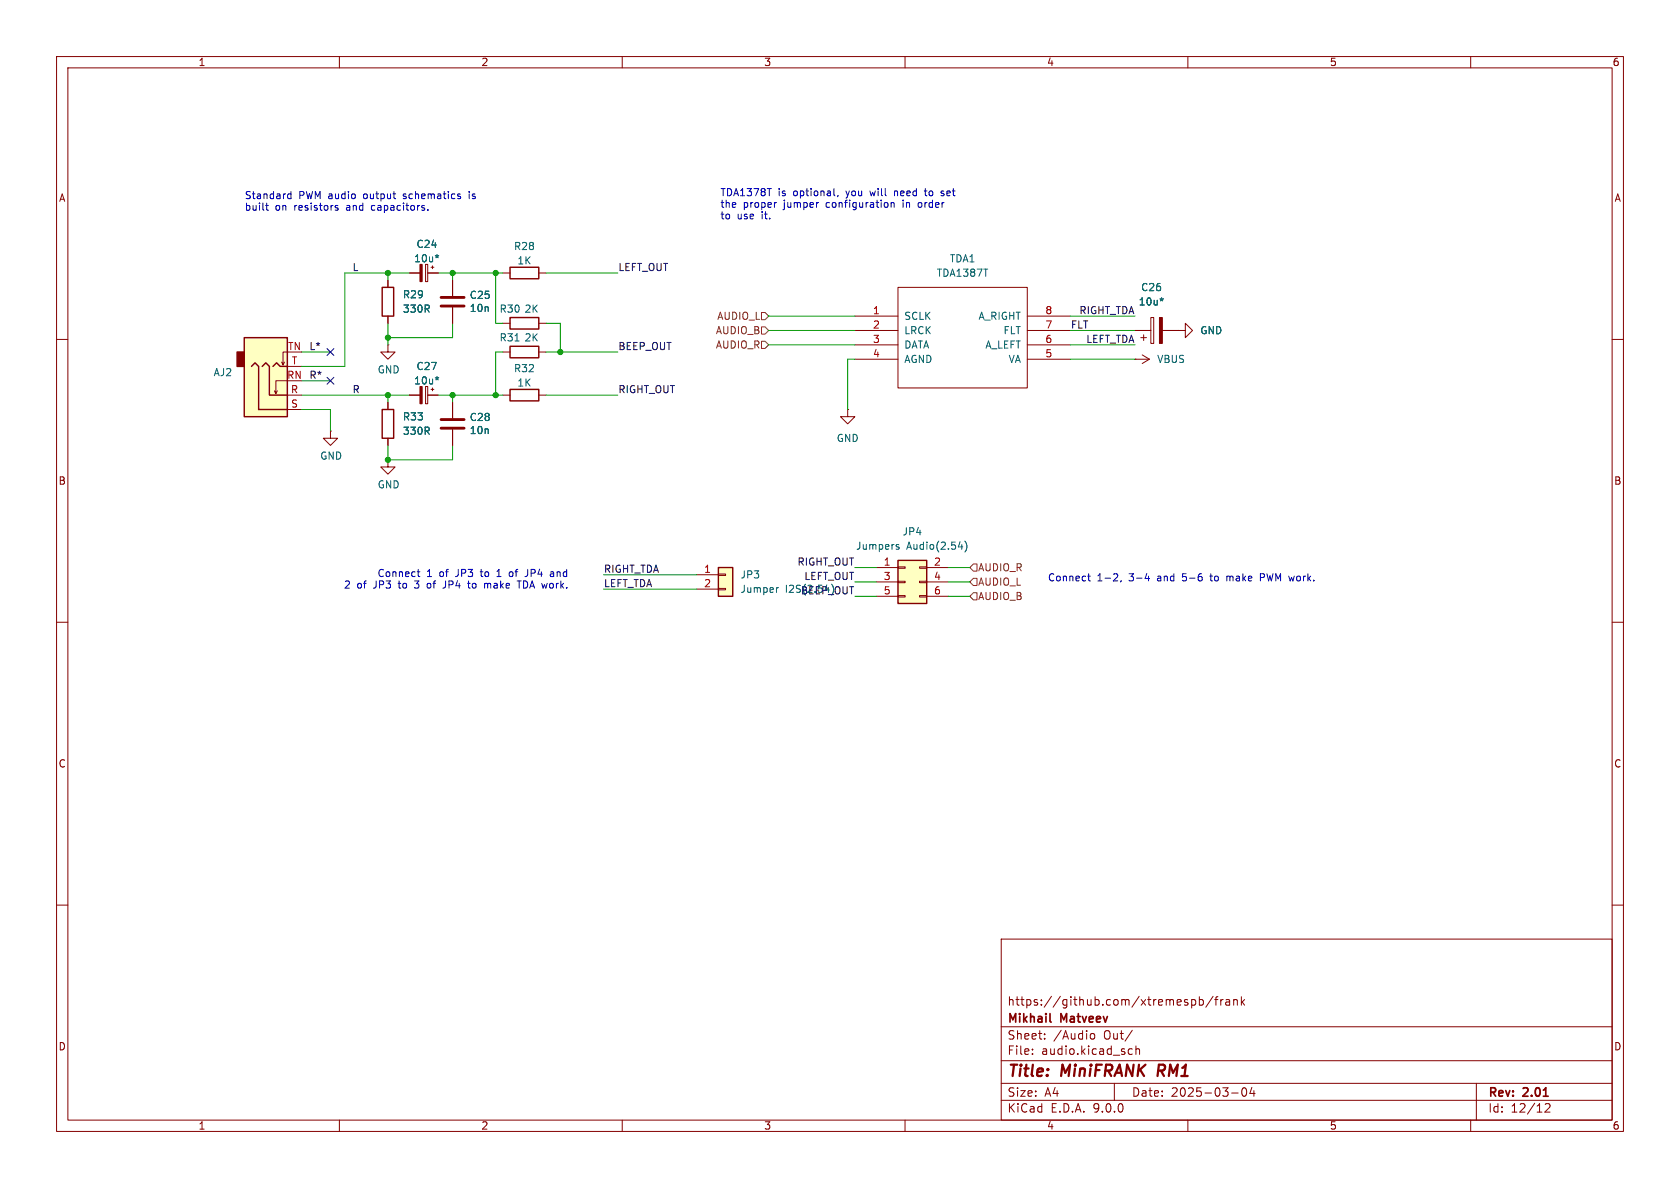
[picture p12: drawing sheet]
<svg xmlns="http://www.w3.org/2000/svg" width="297mm" height="210mm" viewBox="0 0 297 210" stroke-linecap="round" stroke-linejoin="round" font-family="sans-serif">
<g fill="none" stroke="#840000" stroke-width=".18">
<path d="M10 10h277v190h-277zM12 12h273v186h-273zM60 10v2M110 10v2M160 10v2M210 10v2M260 10v2M72.4 48.3h1.8M75.2 46.7h.4v3.1h-.4zM75.6 48.3h1.9M76.2 47.2h.5M76.5 47v.5"/>
<path d="M200.7 58.4h2.8M201.7 59.7h1M202.2 59.2v1M203.5 56.1h.5v4.6h-.5zM205.5 58.4h2.8M10 60h2M88.9 69.9h1.3M95.2 69.9h1.3M285 60h2M10 110h2M285 110h2M10 160h2"/>
<path d="M177 166h108v32h-108zM210.7 176.8l.4-.1 .3 .3v.4l-.2 .2h-.5M212 176.8l.5-.1 .2 .3v.4l-.1 .2h-.6M212 176.2v1.5M214.5 176.1l-1.3 2M214.7 176.7h.6M215.3 176.2l-.3 .2v1.3M215.8 176.7v1M216.2 176.7l-.2 .1-.2 .2M216.7 176.8h.6l.1 .9M217.4 177.1h-.5a.29 .29 0 0 0-.2 .3 .29 .29 0 0 0 .2 .3l.5-.1M218.1 176.8l.2-.1 .4 .1v.9"/>
<path d="M218.1 176.7v1M219.5 176.2v1.5M219.6 177.1l.4 .6M220 176.7l-.5 .6M285 160h2M60 198v2M110 198v2M160 198v2M177 194.5h108M177 191.5h108M177 187.5h108M177 181.5h108"/>
<path d="M182.5 186.3v.1M182.5 185.5v.1M184.7 183.6v.1M184.7 182.8v.1M192.7 183l.3-.3 .4 .1 .1 .2v.4l-.1 .2-.4 .1-.3-.3M197 191.5v3M199.6 186.3h.6M199.6 185.5h.6M200.2 182.1l-1.3 2M200.8 185.5l.2-.1 .4 .1 .1 .9M200.8 184.9v1.5M210 198v2"/>
<path d="M217.7 193.2h1.2M219.7 192.4l.2-.1a.81 .81 0 0 1 .6 .6 .81 .81 0 0 1-.3 .8l-.2 .1a.81 .81 0 0 1-.3-1.4zM221.3 192.2l-.3 1.1h.9M221.7 192.8v1M260 198v2M261 191.5v6.5M273.2 195.2l.5-.1 .3 .1v.3l-.9 1.1h.9"/>
</g>
<path d="M204.9 188.2l-.3 2" fill="none" stroke="#840000" stroke-width=".4"/>
<path d="M185.6 180.5l.2 .2" fill="none" stroke="#840000" stroke-width=".3"/>
<g fill="#840000" stroke="#840000" stroke-width=".18">
<path d="M74.2 46.7h.4v3.1h-.4z"/>
<path d="M205 56.1h.5v4.6h-.5z"/>
</g>
<path d="M77.6 45.2l-.3 .1 .1 .3M205.7 52.8l-.3 .2 .1 .2" fill="none" stroke="#006464" stroke-width=".18"/>
<path d="M90.2 68.8h5v2.1h-5z" fill="none" stroke="#840000" stroke-width=".25"/>
<path d="M127 100.3h2.5v5.1h-2.5z" fill="#ffffc2"/>
<path d="M67.6 50.8h2v5.1h-2zM90.2 47.2h5v2.1h-5zM90.2 61.2h5v2h-5zM127 100.3h2.5v5.1h-2.5z" fill="none" stroke="#840000" stroke-width=".25"/>
<g fill="none" stroke="#840000" stroke-width=".18">
<path d="M68.6 49.5v1.3M68.6 55.9v1.3M88.9 48.3h1.3M95.2 48.3h1.3M151.1 55.9h7.6M151.1 58.4h7.6M158.7 50.8h22.9v17.8h-22.9zM181.6 55.9h7.6M181.6 58.4h7.6M68.6 61v1.2h1.2l-1.2 1.3-1.3-1.3h1.3M68.6 61h.1M88.9 62.2h1.3"/>
<path d="M95.2 62.2h1.3M151.1 61h7.6M151.1 63.5h7.6M181.6 61h7.6M181.6 63.5h7.6M123.2 101.6h3.8M123.2 104.1h3.8M127 101.5h1.3v.2h-1.3zM127 104h1.3v.3h-1.3z"/>
</g>
<path d="M91 60.3h.8M137.6 103.9l-.3 .1" fill="none" stroke="#006464" stroke-width=".18"/>
<path d="M158.7 99.1h5.1v7.6h-5.1z" fill="#ffffc2"/>
<path d="M90.2 56.1h5v2.1h-5zM158.7 99.1h5.1v7.6h-5.1z" fill="none" stroke="#840000" stroke-width=".25"/>
<g fill="none" stroke="#840000" stroke-width=".18">
<path d="M80 49.5v2.8M80 54.4v2.8M88.9 57.2h1.3M95.2 57.2h1.3M208.3 58.4h1.2v-1.2l1.3 1.2-1.3 1.3v-1.3M208.3 58.4h.1M72.4 69.9h1.8M75.2 68.3h.4v3.1h-.4zM75.6 69.9h1.9M76.2 68.8h.5M76.5 68.6v.5M80 71.1v2.8"/>
<path d="M80 75.9v2.8M149.9 72.4v1.3h1.2l-1.2 1.2-1.3-1.2h1.3M149.9 72.4h.1M200.7 63.5h.1M200.7 63.5h2.5M201.9 62.7l1.3 .8M203.2 63.5l-1.3 .8M68.6 81.3v1.3h1.2l-1.2 1.2-1.3-1.2h1.3M68.6 81.3h.1M154.9 100.3h3.8M154.9 102.9h3.8M154.9 105.4h3.8"/>
<path d="M158.7 100.2h1.3v.3h-1.3zM158.7 102.7h1.3v.3h-1.3zM158.7 105.3h1.3v.2h-1.3zM162.6 100.2h1.2v.3h-1.2zM162.6 102.7h1.2v.3h-1.2zM162.6 105.3h1.2v.2h-1.2zM163.8 100.3h3.8M163.8 102.9h3.8M163.8 105.4h3.8"/>
</g>
<path d="M77.6 66.8l-.3 .1 .1 .2M158.5 96.6l.5 .3-.1 .1-.4 .1M158.5 96.3h.4M169.4 96.7h.8M170 96.3v.8M170.6 95.6a1.46 1.46 0 0 1 0 2" fill="none" stroke="#006464" stroke-width=".18"/>
<path d="M78 52.6h4M78 54.1h4M78 74.2h4M78 75.7h4" fill="none" stroke="#840000" stroke-width=".51"/>
<path d="M74.2 68.3h.4v3.1h-.4z" fill="#840000" stroke="#840000" stroke-width=".18"/>
<path d="M43.2 59.7h7.6v14h-7.6z" fill="#ffffc2"/>
<path d="M41.9 62.2h1.3v2.6h-1.3z" fill="#840000" stroke="#840000" stroke-width=".25"/>
<path d="M43.2 59.7h7.6v14h-7.6zM44.4 64.8l.7-.7 .6 .7v7.6h5.1M46.4 64.8l.6-.7 .6 .7v5.1h3.2M48.3 64.8l.6-.7 .6 .7h1.3M67.6 72.4h2v5.1h-2z" fill="none" stroke="#840000" stroke-width=".25"/>
<g fill="none" stroke="#840000" stroke-width=".18">
<path d="M68.6 49.5v1.3M68.6 55.9v1.3M72.4 48.3h1.8M75.6 48.3h1.9M80 49.5v2.8M80 54.4v2.8M200.7 58.4h2.8M205.5 58.4h2.8M208.3 58.4h.1M49 69.1l-.2 .5M50.3 64l-.3 .5M50.8 67.3h-2v2.3l-.3-.5"/>
<path d="M50.8 62.2h-.8v2.3l-.2-.5M50.8 72.4h2.5M50.8 69.9h2.5M50.8 64.8h2.5M58.4 76.2v1.3h1.3l-1.3 1.2-1.3-1.2h1.3M58.4 76.2h.1M68.6 71.1v1.3M68.6 77.5v1.2M72.4 69.9h1.8M75.6 69.9h1.9M80 71.1v2.8M80 75.9v2.8"/>
</g>
<path d="M134.6 57.8h.7l.6 .6-.6 .7h-.7zM134.6 55.2h.7l.6 .7-.6 .6h-.7zM134.6 60.3h.7l.6 .7-.6 .6h-.7zM172.1 99.7h.6v1.3h-.6l-.7-.7zM172.1 102.2h.6v1.3h-.6l-.7-.6zM172.1 104.8h.6v1.2h-.6l-.7-.6z" fill="none" stroke="#725600" stroke-width=".18"/>
<g fill="none" stroke="#009600" stroke-width=".18">
<path d="M68.6 48.3v1.2M68.6 57.2v3.8M72.4 48.3h-11.4v16.5h-7.7M77.5 48.3h11.4M80 48.3v1.2M80 57.2v2.5h-11.4M87.6 48.3v8.9h1.3M96.5 48.3h12.7M96.5 57.2h2.6v5M135.9 58.4h15.2M135.9 55.9h15.2M189.2 58.4h11.5"/>
<path d="M189.2 55.9h11.5M53.3 62.2h5.1M53.3 69.9h19.1M53.3 72.4h5.1v3.8M53.3 67.3h5.1M68.6 78.7v2.6h11.4v-2.6M68.6 69.9v1.2M77.5 69.9h11.4M80 69.9v1.2M88.9 62.2h-1.3v7.7M96.5 62.2h12.7M96.5 69.9h12.7"/>
<path d="M135.9 61h15.2M151.1 63.5h-1.2v8.9M189.2 61h11.5M189.2 63.5h11.5M106.7 101.6h16.5M106.7 104.1h16.5M151.1 102.9h3.8M151.1 105.4h3.8M151.1 100.3h3.8M167.6 102.9h3.8M167.6 105.4h3.8M167.6 100.3h3.8"/>
</g>
<path d="M57.8 61.6l1.2 1.2M57.8 66.7l1.2 1.2M59 61.6l-1.2 1.2M59 66.7l-1.2 1.2" fill="none" stroke="#000084" stroke-width=".18"/>
<g fill="none" stroke="#0000c2" stroke-width=".18">
<path d="M47 36.3h.5M47.2 35.9v1.1l.3 .2M50.8 34.9l.3 .2h.3M51.4 33.9v1.2M51.4 34.3h-.3l-.3 .2M59.3 36.4h.4M59.3 36.7l.4 .1 .1 .2-.2 .2-.4-.1M75.6 37v.2M81.1 34.7l.3 .1v.1l-.1 .2h-.3M81.1 34.3h.3M83 33.9v.1M83 34.3v.8"/>
<path d="M137.3 35.8l-.3 .1M147.5 34.5l.1 .1M148.2 34.5l-.2 .3M156.9 35.9v.6M157.5 35.9l.2-.1 .3 .1 .1 .8M157.5 35.8v.9M158.1 33.8v.8M158.3 33.8l-.2 .1M162.4 35.9l-.1 .1 .1 .6M163.4 33.8h.5M163.6 33.3v1.1l.3 .2M166.4 33.8h.4"/>
<path d="M166.4 34.1l.5 .3M166.9 34.4l-.2 .2-.3-.1M73.8 101.1h.4M73.9 100.7v1l.3 .2M75.6 103.2l-.1 .2 .1 .5M78.7 103.8l-.4 .2M82.6 103.1h.5M82.8 103.8l.3 .2M85.8 103.1l.4 .2M86.2 103.3v.7M86.4 103.1l-.2 .2M87.8 101.9h.8"/>
<path d="M88.1 100.8l-.3 .2M90.4 101.1h-.3l-.1 .2 .1 .5 .3 .1M91.8 102.7v1.3M93.3 100.7v.9l-.4 .3M97.5 101.1h.3l.1 .8M97.9 101.4h-.4M97.9 101.9h-.4M192.3 101.8h.5M192.5 101.4v1.1l.3 .2M197.4 101.4l.2 .3-.1 .3-.7 .7h.8M198.2 102.6l-.1 .3M202.4 102.3h.8"/>
<path d="M203 101.8v.9M213.9 101.8h.5M214.1 101.4v1.2M216.9 101.8v.9M217.3 101.8l-.4 .2M223.4 101.5l-.6-.1v1.3M223.4 102l-.6 .1"/>
</g>
<path d="M77.6 45.2l-.3 .1 .1 .3M205.7 52.8l-.3 .2 .1 .2M77.6 66.8l-.3 .1 .1 .2" fill="none" stroke="#006464" stroke-width=".18"/>
<g fill="#009600" stroke="#009600" stroke-width=".18">
<circle cx="68.6" cy="48.3" r=".46"/>
<circle cx="68.6" cy="59.7" r=".46"/>
<circle cx="87.6" cy="48.3" r=".46"/>
<circle cx="80" cy="48.3" r=".46"/>
<circle cx="99.1" cy="62.2" r=".46"/>
<circle cx="87.6" cy="69.9" r=".46"/>
<circle cx="68.6" cy="69.9" r=".46"/>
<circle cx="80" cy="69.9" r=".46"/>
<circle cx="68.6" cy="81.3" r=".46"/>
</g>
<g font-size="2.8" fill="#840000">
<text x="178" y="190.9">Title:</text>
<text x="187.7" y="190.9">MiniFRANK</text>
<text x="205.5" y="190.9">RM1</text>
</g>
<g font-size="2.1" fill="#840000">
<text x="178" y="178">https://github.com/xtremespb/frank</text>
<text x="178" y="184">Sheet:</text>
<text x="178" y="181.2">Mikhail</text>
<text x="186.2" y="184">/Audio</text>
<text x="187.6" y="181.2">Matveev</text>
<text x="195.2" y="184">Out/</text>
<text x="178" y="186.7">File:</text>
<text x="184.1" y="186.7">audio.kicad_sch</text>
<text x="178" y="196.9">KiCad</text>
<text x="178" y="194.1">Size:</text>
<text x="184.7" y="194.1">A4</text>
<text x="185.7" y="196.9">E.D.A.</text>
<text x="193.3" y="196.9">9.0.0</text>
<text x="200" y="194.1">Date:</text>
<text x="207" y="194.1">2025-03-04</text>
<text x="263" y="194.3">Rev:</text>
<text x="263" y="196.9">Id:</text>
<text x="267.1" y="196.9">12/12</text>
<text x="269.4" y="194.3">2.01</text>
</g>
<g font-size="1.8" fill="#840000">
<text x="35" y="11.9">1</text>
<text x="85" y="11.9">2</text>
<text x="135" y="11.9">3</text>
<text x="185" y="11.9">4</text>
<text x="235" y="11.9">5</text>
<text x="285" y="11.9">6</text>
<text x="10.3" y="35.9">A</text>
<text x="285.3" y="35.9">A</text>
<text x="10.3" y="85.9">B</text>
<text x="285.3" y="85.9">B</text>
<text x="10.3" y="135.9">C</text>
<text x="285.3" y="135.9">C</text>
<text x="10.3" y="185.9">D</text>
<text x="285.3" y="185.9">D</text>
<text x="35" y="199.9">1</text>
<text x="85" y="199.9">2</text>
<text x="135" y="199.9">3</text>
<text x="185" y="199.9">4</text>
<text x="235" y="199.9">5</text>
<text x="285" y="199.9">6</text>
</g>
<g font-size="1.8" fill="#0000c2">
<text x="43.2" y="35.4">Standard</text>
<text x="52.8" y="35.4">PWM audio</text>
<text x="64.5" y="35.4">output</text>
<text x="71.8" y="35.4">schematics</text>
<text x="83.6" y="35.4">is</text>
<text x="127.3" y="34.9">TDA1378T</text>
<text x="137.6" y="34.9">is</text>
<text x="140.4" y="34.9">optional,</text>
<text x="149.9" y="34.9">you</text>
<text x="154.3" y="34.9">will</text>
<text x="158.7" y="34.9">need</text>
<text x="164.4" y="34.9">to</text>
<text x="167.4" y="34.9">set</text>
<text x="43.2" y="37.4">built</text>
<text x="48.6" y="37.4">on</text>
<text x="52.1" y="37.4">resistors</text>
<text x="61.5" y="37.4">and</text>
<text x="66.1" y="37.4">capacitors.</text>
<text x="127.3" y="36.9">the</text>
<text x="127.3" y="39">to</text>
<text x="130.3" y="39">use</text>
<text x="131.4" y="36.9">proper</text>
<text x="134.7" y="39">it.</text>
<text x="138.7" y="36.9">jumper</text>
<text x="146.3" y="36.9">configuration</text>
<text x="160.1" y="36.9">in</text>
<text x="163" y="36.9">order</text>
<text x="60.7" y="104.3">2</text>
<text x="63.1" y="104.3">of</text>
<text x="66.1" y="104.3">JP3</text>
<text x="66.6" y="102.2">Connect</text>
<text x="70.8" y="104.3">to</text>
<text x="73.8" y="104.3">3</text>
<text x="75.4" y="102.2">1</text>
<text x="76.2" y="104.3">of</text>
<text x="77.8" y="102.2">of</text>
<text x="79.2" y="104.3">JP4</text>
<text x="80.9" y="102.2">JP3</text>
<text x="83.8" y="104.3">to</text>
<text x="85.5" y="102.2">to</text>
<text x="86.9" y="104.3">make</text>
<text x="88.5" y="102.2">1</text>
<text x="90.9" y="102.2">of</text>
<text x="93" y="104.3">TDA work.</text>
<text x="93.9" y="102.2">JP4</text>
<text x="98.6" y="102.2">and</text>
<text x="185.2" y="103">Connect</text>
<text x="194" y="103">1-2,</text>
<text x="199.7" y="103">3-4</text>
<text x="204.9" y="103">and</text>
<text x="209.5" y="103">5-6</text>
<text x="214.7" y="103">to</text>
<text x="217.7" y="103">make</text>
<text x="223.8" y="103">PWM work.</text>
</g>
<g font-size="1.8" fill="#0f0f0f">
<text x="62.2" y="48">L</text>
<text x="109.2" y="48">LEFT_OUT</text>
<text x="189.2" y="58.2">FLT</text>
<text x="190.7" y="55.6">RIGHT_TDA</text>
<text x="54.6" y="62">L*</text>
<text x="109.2" y="62">BEEP_OUT</text>
<text x="191.9" y="60.7">LEFT_TDA</text>
<text x="54.6" y="67">R*</text>
<text x="62.2" y="69.6">R</text>
<text x="109.2" y="69.6">RIGHT_OUT</text>
<text x="106.7" y="101.3">RIGHT_TDA</text>
<text x="140.9" y="100.1">RIGHT_OUT</text>
<text x="106.7" y="103.9">LEFT_TDA</text>
<text x="138.8" y="105">I2S(2.54)</text>
<text x="141.5" y="105.1">BEEP_OUT</text>
<text x="142.1" y="102.6">LEFT_OUT</text>
</g>
<g font-size="1.8" fill="#006464">
<text x="73.1" y="46.6">10u*</text>
<text x="73.5" y="44">C24</text>
<text x="90.8" y="44.4">R28</text>
<text x="91.4" y="46.9">1K</text>
<text x="167.8" y="46.6">TDA1</text>
<text x="71.1" y="52.9">R29</text>
<text x="82.9" y="53">C25</text>
<text x="165.5" y="49.1">TDA1387T</text>
<text x="201.6" y="51.7">C26</text>
<text x="71.1" y="55.5">330R</text>
<text x="82.9" y="55.3">10n</text>
<text x="88.2" y="55.5">R30</text>
<text x="92.6" y="55.5">2K</text>
<text x="159.8" y="56.7">SCLK</text>
<text x="159.8" y="59.3">LRCK</text>
<text x="172.9" y="56.7">A_RIGHT</text>
<text x="177.3" y="59.3">FLT</text>
<text x="201.2" y="54.2">10u*</text>
<text x="212.1" y="59.3">GND</text>
<text x="73.5" y="65.6">C27</text>
<text x="88.2" y="60.6">R31</text>
<text x="90.8" y="66">R32</text>
<text x="92.6" y="60.6">2K</text>
<text x="159.8" y="61.8">DATA</text>
<text x="159.8" y="64.4">AGND</text>
<text x="174.1" y="61.8">A_LEFT</text>
<text x="178.2" y="64.4">VA</text>
<text x="204.5" y="64.4">VBUS</text>
<text x="37.7" y="66.7">AJ2</text>
<text x="66.7" y="66.2">GND</text>
<text x="73.1" y="68.2">10u*</text>
<text x="91.4" y="68.5">1K</text>
<text x="71.1" y="77.1">330R</text>
<text x="71.1" y="74.5">R33</text>
<text x="82.9" y="74.6">C28</text>
<text x="82.9" y="76.9">10n</text>
<text x="56.5" y="81.5">GND</text>
<text x="147.8" y="78.3">GND</text>
<text x="66.7" y="86.5">GND</text>
<text x="159.5" y="94.8">JP4</text>
<text x="151.2" y="97.4">Jumpers</text>
<text x="160.3" y="97.4">Audio(2.54)</text>
<text x="130.8" y="102.5">JP3</text>
<text x="130.8" y="105">Jumper</text>
</g>
<g font-size="1.8" fill="#725600">
<text x="126.5" y="59.3">AUDIO_B</text>
<text x="126.7" y="56.7">AUDIO_L</text>
<text x="126.5" y="61.8">AUDIO_R</text>
<text x="172.8" y="101.2">AUDIO_R</text>
<text x="172.8" y="103.7">AUDIO_L</text>
<text x="172.8" y="106.3">AUDIO_B</text>
</g>
<g font-size="1.8" fill="#a90000">
<text x="154.2" y="55.6">1</text>
<text x="154.2" y="58.2">2</text>
<text x="184.7" y="55.6">8</text>
<text x="184.7" y="58.2">7</text>
<text x="50.8" y="62">TN</text>
<text x="51.5" y="64.5">T</text>
<text x="154.2" y="60.7">3</text>
<text x="154.2" y="63.2">4</text>
<text x="184.7" y="60.7">6</text>
<text x="184.7" y="63.2">5</text>
<text x="50.7" y="67.1">RN</text>
<text x="51.3" y="69.6">R</text>
<text x="51.4" y="72.1">S</text>
<text x="124.4" y="101.3">1</text>
<text x="156.1" y="100.1">1</text>
<text x="165" y="100.1">2</text>
<text x="124.4" y="103.9">2</text>
<text x="156.1" y="102.6">3</text>
<text x="156.1" y="105.2">5</text>
<text x="165" y="102.6">4</text>
<text x="165" y="105.2">6</text>
</g>
</svg>
